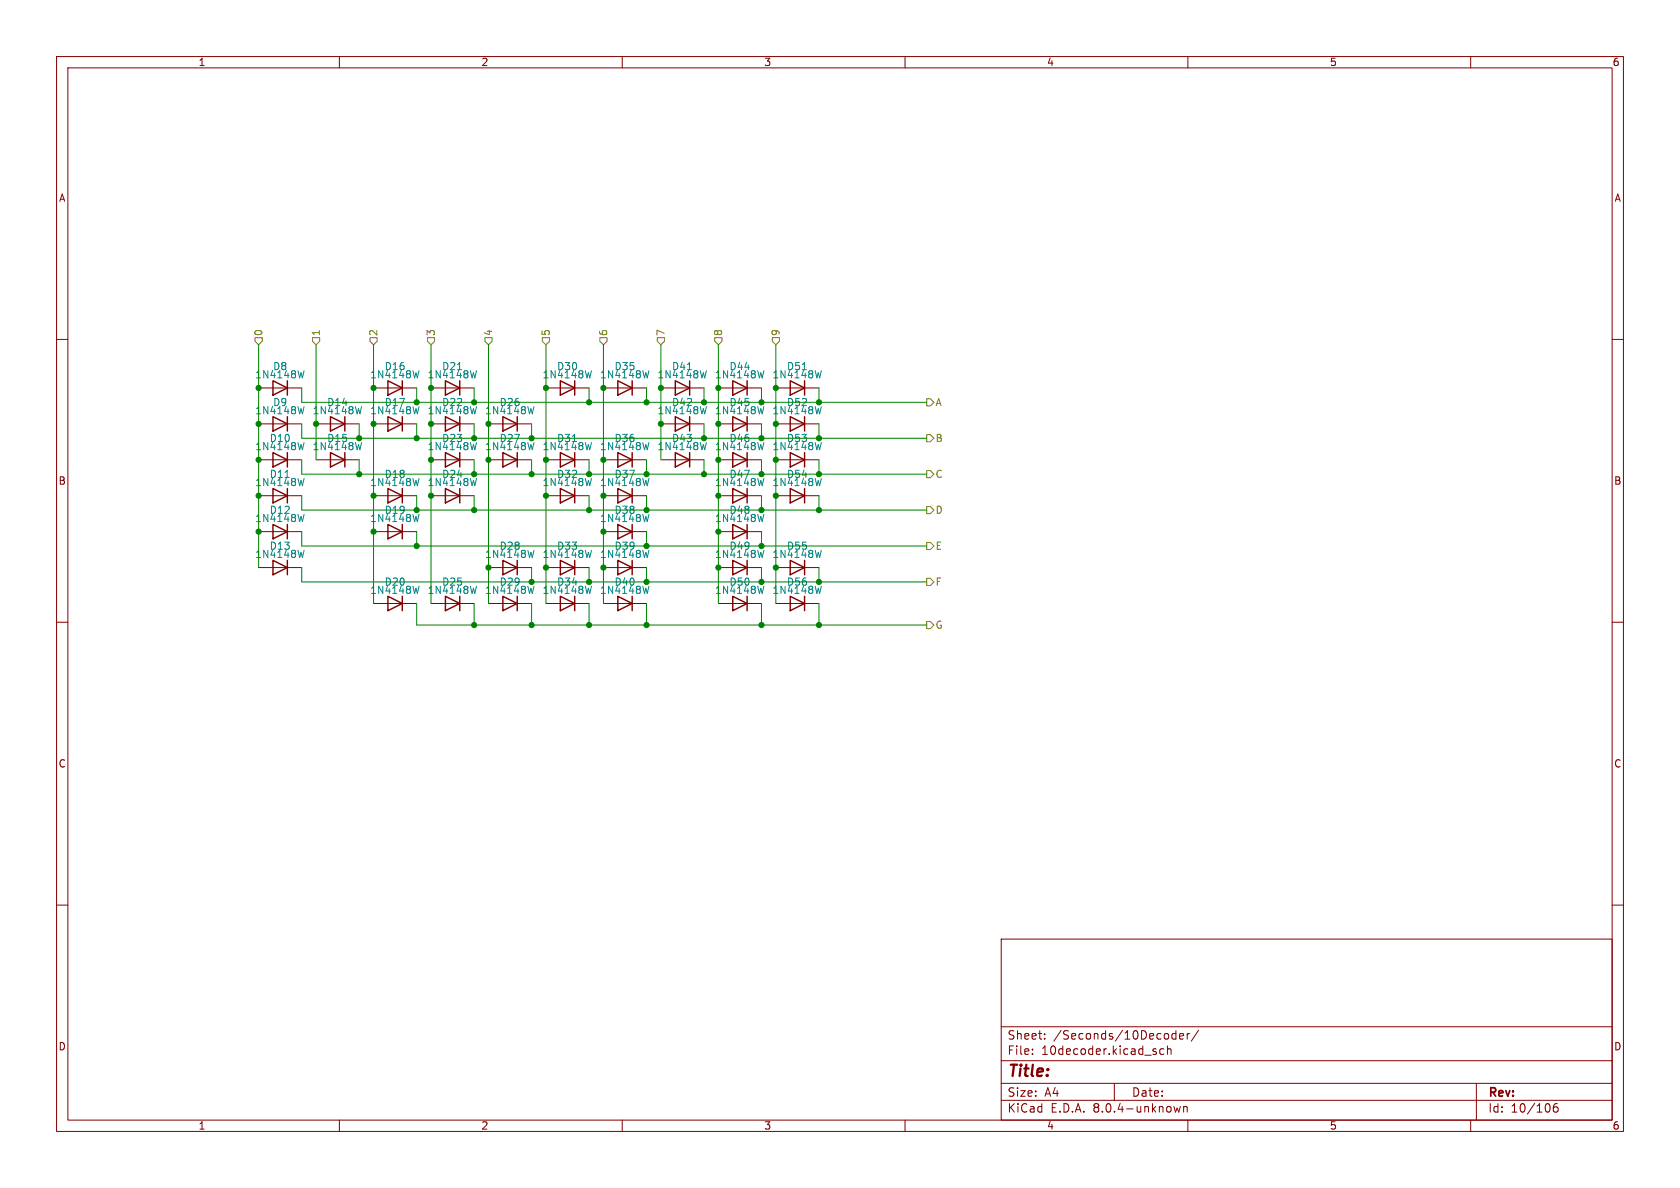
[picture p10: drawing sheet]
<svg xmlns="http://www.w3.org/2000/svg" width="297mm" height="210mm" viewBox="0 0 297 210" stroke-linecap="round" stroke-linejoin="round" font-family="sans-serif">
<g fill="none" stroke="#840000" stroke-width=".18">
<path d="M10 10h277v190h-277zM12 12h273v186h-273zM60 10v2M110 10v2M160 10v2M210 10v2M260 10v2M10 60h2M285 60h2M45.7 74.9h7.6M45.7 68.6h7.6M55.9 74.9h7.6"/>
<path d="M66 74.9h7.7M66 68.6h7.7M76.2 74.9h7.6M76.2 68.6h7.6M86.4 74.9h7.6M96.5 68.6h7.6M106.7 68.6h7.6M116.8 74.9h7.7M116.8 68.6h7.7M127 74.9h7.6M127 68.6h7.6M137.2 74.9h7.6"/>
<path d="M137.2 68.6h7.6M45.7 94h7.6M45.7 81.3h7.6M45.7 87.6h7.6M55.9 81.3h7.6M66 94h7.7M66 87.6h7.7M76.2 81.3h7.6M76.2 87.6h7.6M86.4 81.3h7.6M96.5 81.3h7.6M96.5 87.6h7.6"/>
<path d="M106.7 94h7.6M106.7 81.3h7.6M106.7 87.6h7.6M116.8 81.3h7.7M127 94h7.6M127 81.3h7.6M127 87.6h7.6M137.2 81.3h7.6M137.2 87.6h7.6M10 110h2M45.7 100.3h7.6M66 106.7h7.7"/>
<path d="M76.2 106.7h7.6M86.4 106.7h7.6M86.4 100.3h7.6M96.5 106.7h7.6M96.5 100.3h7.6M106.7 106.7h7.6M106.7 100.3h7.6M127 106.7h7.6M127 100.3h7.6M137.2 106.7h7.6M137.2 100.3h7.6M285 110h2"/>
<path d="M10 160h2M285 160h2M177 166h108v32h-108zM60 198v2M110 198v2M160 198v2M177 194.5h108M177 191.5h108M177 187.5h108M177 181.5h108M182.5 186.3v.1M182.5 185.5v.1"/>
<path d="M184.7 183.6v.1M184.7 182.8v.1M197 191.5v3M204.4 186v.3M205.7 185.5l-.4-.1-.3 .3v.4l.2 .2h.5M206.4 185.5l.2-.1 .4 .1v.9M206.4 184.9v1.5M207.5 195.6l.3 1 .3-.7 .3 .7 .3-1M207.9 182.2v1.5M207.9 182.8l-.4-.1-.3 .3v.4l.1 .2h.6M208.5 183.2l.7-.1v-.3l-.5-.1-.2 .2 .1 .7h.6M209.2 195.6v1"/>
<path d="M209.2 195.7l.3-.1 .3 .1 .1 .9M209.9 182.7v1M210 198v2M210.3 182.7l-.3 .1-.1 .2M211.9 182.1l-1.3 2M260 198v2M261 191.5v6.5M275.3 195.1a.59 .59 0 0 0-.7 .6v.6l.1 .2 .5 .1 .2-.1 .1-.5-.2-.3h-.4l-.3 .3"/>
</g>
<g fill="none" stroke="#840000" stroke-width=".25">
<path d="M48.3 67.3l2.5 1.3-2.5 1.3zM48.3 73.7l2.5 1.2-2.5 1.3zM50.8 67.3v2.6M50.8 73.7v2.5M58.4 73.7l2.6 1.2-2.6 1.3zM61 73.7v2.5M68.6 73.7l2.5 1.2-2.5 1.3zM68.6 67.3l2.5 1.3-2.5 1.3zM71.1 67.3v2.6M71.1 73.7v2.5M78.7 67.3l2.6 1.3-2.6 1.3zM78.7 73.7l2.6 1.2-2.6 1.3z"/>
<path d="M81.3 67.3v2.6M81.3 73.7v2.5M88.9 73.7l2.5 1.2-2.5 1.3zM91.4 73.7v2.5M99.1 67.3l2.5 1.3-2.5 1.3zM101.6 67.3v2.6M109.2 67.3l2.6 1.3-2.6 1.3zM111.8 67.3v2.6M119.4 67.3l2.5 1.3-2.5 1.3zM119.4 73.7l2.5 1.2-2.5 1.3zM121.9 67.3v2.6M121.9 73.7v2.5"/>
<path d="M129.5 73.7l2.6 1.2-2.6 1.3zM129.5 67.3l2.6 1.3-2.6 1.3zM132.1 67.3v2.6M132.1 73.7v2.5M139.7 73.7l2.5 1.2-2.5 1.3zM139.7 67.3l2.5 1.3-2.5 1.3zM142.2 67.3v2.6M142.2 73.7v2.5M48.3 92.7l2.5 1.3-2.5 1.3zM48.3 86.4l2.5 1.2-2.5 1.3zM48.3 99.1l2.5 1.2-2.5 1.3zM48.3 80l2.5 1.3-2.5 1.3z"/>
<path d="M50.8 80v2.6M50.8 86.4v2.5M50.8 92.7v2.6M50.8 99.1v2.5M58.4 80l2.6 1.3-2.6 1.3zM61 80v2.6M68.6 86.4l2.5 1.2-2.5 1.3zM68.6 92.7l2.5 1.3-2.5 1.3zM71.1 86.4v2.5M71.1 92.7v2.6M78.7 86.4l2.6 1.2-2.6 1.3zM78.7 80l2.6 1.3-2.6 1.3z"/>
<path d="M81.3 80v2.6M81.3 86.4v2.5M88.9 80l2.5 1.3-2.5 1.3zM88.9 99.1l2.5 1.2-2.5 1.3zM91.4 80v2.6M91.4 99.1v2.5M99.1 86.4l2.5 1.2-2.5 1.3zM99.1 80l2.5 1.3-2.5 1.3zM99.1 99.1l2.5 1.2-2.5 1.3zM101.6 80v2.6M101.6 86.4v2.5M101.6 99.1v2.5"/>
<path d="M109.2 92.7l2.6 1.3-2.6 1.3zM109.2 99.1l2.6 1.2-2.6 1.3zM109.2 80l2.6 1.3-2.6 1.3zM109.2 86.4l2.6 1.2-2.6 1.3zM111.8 80v2.6M111.8 86.4v2.5M111.8 92.7v2.6M111.8 99.1v2.5M119.4 80l2.5 1.3-2.5 1.3zM121.9 80v2.6M129.5 92.7l2.6 1.3-2.6 1.3zM129.5 99.1l2.6 1.2-2.6 1.3z"/>
<path d="M129.5 80l2.6 1.3-2.6 1.3zM129.5 86.4l2.6 1.2-2.6 1.3zM132.1 80v2.6M132.1 86.4v2.5M132.1 92.7v2.6M132.1 99.1v2.5M139.7 80l2.5 1.3-2.5 1.3zM139.7 86.4l2.5 1.2-2.5 1.3zM139.7 99.1l2.5 1.2-2.5 1.3zM142.2 80v2.6M142.2 86.4v2.5M142.2 99.1v2.5"/>
<path d="M68.6 105.4l2.5 1.3-2.5 1.3zM71.1 105.4v2.6M78.7 105.4l2.6 1.3-2.6 1.3zM81.3 105.4v2.6M88.9 105.4l2.5 1.3-2.5 1.3zM91.4 105.4v2.6M99.1 105.4l2.5 1.3-2.5 1.3zM101.6 105.4v2.6M109.2 105.4l2.6 1.3-2.6 1.3zM111.8 105.4v2.6M129.5 105.4l2.6 1.3-2.6 1.3zM132.1 105.4v2.6"/>
<path d="M139.7 105.4l2.5 1.3-2.5 1.3zM142.2 105.4v2.6"/>
</g>
<g fill="none" stroke="#008484" stroke-width=".18">
<path d="M53.8 65.5l-.3 1.3M53.8 71.9l-.3 1.3M53.8 78.2l-.3 1.3M63.9 71.9l-.3 1.3M63.9 78.2l-.3 1.3M74.1 71.9l-.3 1.3M74.1 65.5l-.3 1.3M84.2 65.5l-.3 1.3M84.2 71.9l-.3 1.3M84.2 78.2l-.3 1.3M94.4 78.2l-.3 1.3M94.4 71.9l-.3 1.3"/>
<path d="M104.6 65.5l-.3 1.3M104.6 78.2l-.3 1.3M114.7 78.2l-.3 1.3M114.7 65.5l-.3 1.3M124.9 65.5l-.3 1.3M124.9 78.2l-.3 1.3M124.9 71.9l-.3 1.3M135 71.9l-.3 1.3M135 65.5l-.3 1.3M135 78.2l-.3 1.3M145.2 71.9l-.3 1.3M145.2 78.2l-.3 1.3"/>
<path d="M145.2 65.5l-.3 1.3M53.8 90.9l-.3 1.3M53.8 84.6l-.3 1.3M53.8 97.3l-.3 1.3M74.1 84.6l-.3 1.3M74.1 90.9l-.3 1.3M84.2 84.6l-.3 1.3M94.4 97.3l-.3 1.3M104.6 84.6l-.3 1.3M104.6 97.3l-.3 1.3M114.7 90.9l-.3 1.3M114.7 97.3l-.3 1.3"/>
<path d="M114.7 84.6l-.3 1.3M135 90.9l-.3 1.3M135 97.3l-.3 1.3M135 84.6l-.3 1.3M145.2 84.6l-.3 1.3M145.2 97.3l-.3 1.3M74.1 103.6l-.3 1.3M84.2 103.6l-.3 1.3M94.4 103.6l-.3 1.3M104.6 103.6l-.3 1.3M114.7 103.6l-.3 1.3M135 103.6l-.3 1.3"/>
<path d="M145.2 103.6l-.3 1.3"/>
</g>
<g fill="none" stroke="#848400" stroke-width=".18">
<path d="M45.1 59.7h1.3v.6l-.7 .7-.6-.7zM55.2 59.7h1.3v.6l-.6 .7-.7-.7zM65.4 59.7h1.3v.6l-.7 .7-.6-.7zM75.6 59.7h1.2v.6l-.6 .7-.6-.7zM85.7 59.7h1.3v.6l-.6 .7-.7-.7zM95.9 59.7h1.3v.6l-.7 .7-.6-.7zM106 59.7h1.3v.6l-.6 .7-.7-.7zM116.2 59.7h1.3v.6l-.7 .7-.6-.7zM126.4 59.7h1.2v.6l-.6 .7-.6-.7zM136.5 59.7h1.3v.6l-.6 .7-.7-.7zM163.8 76.8h.7l.6 .7-.6 .6h-.7zM163.8 70.5h.7l.6 .6-.6 .7h-.7z"/>
<path d="M163.8 89.5h.7l.6 .7-.6 .6h-.7zM163.8 83.2h.7l.6 .6-.6 .7h-.7zM163.8 95.9h.7l.6 .6-.6 .7h-.7zM163.8 102.2h.7l.6 .7-.6 .6h-.7zM163.8 109.9h.7l.6 .6-.6 .6h-.7z"/>
</g>
<g fill="none" stroke="#008400" stroke-width=".18">
<path d="M45.7 61v39.3M53.3 74.9v2.6h110.5M53.3 68.6v2.5h110.5M55.9 61v20.3M63.5 74.9v2.6M66 61v45.7M73.7 68.6v2.5M73.7 74.9v2.6M76.2 61v45.7M83.8 68.6v2.5M83.8 74.9v2.6M86.4 61v45.7"/>
<path d="M94 74.9v2.6M96.5 61v45.7M104.1 68.6v2.5M106.7 61v45.7M114.3 68.6v2.5M116.8 61v20.3M124.5 68.6v2.5M124.5 74.9v2.6M127 61v45.7M134.6 68.6v2.5M134.6 74.9v2.6M137.2 61v45.7"/>
<path d="M144.8 68.6v2.5M144.8 74.9v2.6M53.3 81.3v2.5h110.5M53.3 94v2.5h110.5M53.3 87.6v2.6h110.5M63.5 81.3v2.5M73.7 87.6v2.6M73.7 94v2.5M83.8 81.3v2.5M83.8 87.6v2.6M94 81.3v2.5M104.1 81.3v2.5"/>
<path d="M104.1 87.6v2.6M114.3 81.3v2.5M114.3 87.6v2.6M114.3 94v2.5M124.5 81.3v2.5M134.6 81.3v2.5M134.6 87.6v2.6M134.6 94v2.5M144.8 81.3v2.5M144.8 87.6v2.6M53.3 100.3v2.6h110.5M73.7 106.7v3.8h90.1"/>
<path d="M83.8 106.7v3.8M94 100.3v2.6M94 106.7v3.8M104.1 100.3v2.6M104.1 106.7v3.8M114.3 100.3v2.6M114.3 106.7v3.8M134.6 100.3v2.6M134.6 106.7v3.8M144.8 100.3v2.6M144.8 106.7v3.8"/>
</g>
<g fill="#008400" stroke="#008400" stroke-width=".18">
<circle cx="73.7" cy="96.5" r=".46"/>
<circle cx="45.7" cy="94" r=".46"/>
<circle cx="66" cy="74.9" r=".46"/>
<circle cx="63.5" cy="77.5" r=".46"/>
<circle cx="63.5" cy="83.8" r=".46"/>
<circle cx="45.7" cy="87.6" r=".46"/>
<circle cx="45.7" cy="81.3" r=".46"/>
<circle cx="73.7" cy="90.2" r=".46"/>
<circle cx="66" cy="87.6" r=".46"/>
<circle cx="66" cy="94" r=".46"/>
<circle cx="76.2" cy="87.6" r=".46"/>
<circle cx="76.2" cy="81.3" r=".46"/>
<circle cx="83.8" cy="90.2" r=".46"/>
<circle cx="106.7" cy="81.3" r=".46"/>
<circle cx="94" cy="77.5" r=".46"/>
<circle cx="96.5" cy="81.3" r=".46"/>
<circle cx="104.1" cy="71.1" r=".46"/>
<circle cx="96.5" cy="68.6" r=".46"/>
<circle cx="86.4" cy="81.3" r=".46"/>
<circle cx="83.8" cy="77.5" r=".46"/>
<circle cx="73.7" cy="71.1" r=".46"/>
<circle cx="66" cy="68.6" r=".46"/>
<circle cx="45.7" cy="74.9" r=".46"/>
<circle cx="55.9" cy="74.9" r=".46"/>
<circle cx="76.2" cy="74.9" r=".46"/>
<circle cx="73.7" cy="77.5" r=".46"/>
<circle cx="83.8" cy="71.1" r=".46"/>
<circle cx="76.2" cy="68.6" r=".46"/>
<circle cx="86.4" cy="74.9" r=".46"/>
<circle cx="45.7" cy="68.6" r=".46"/>
<circle cx="94" cy="110.5" r=".46"/>
<circle cx="83.8" cy="83.8" r=".46"/>
<circle cx="94" cy="83.8" r=".46"/>
<circle cx="96.5" cy="87.6" r=".46"/>
<circle cx="86.4" cy="100.3" r=".46"/>
<circle cx="83.8" cy="110.5" r=".46"/>
<circle cx="94" cy="102.9" r=".46"/>
<circle cx="96.5" cy="100.3" r=".46"/>
<circle cx="134.6" cy="102.9" r=".46"/>
<circle cx="127" cy="94" r=".46"/>
<circle cx="127" cy="100.3" r=".46"/>
<circle cx="134.6" cy="96.5" r=".46"/>
<circle cx="137.2" cy="100.3" r=".46"/>
<circle cx="144.8" cy="83.8" r=".46"/>
<circle cx="144.8" cy="90.2" r=".46"/>
<circle cx="137.2" cy="87.6" r=".46"/>
<circle cx="134.6" cy="90.2" r=".46"/>
<circle cx="134.6" cy="83.8" r=".46"/>
<circle cx="127" cy="87.6" r=".46"/>
<circle cx="137.2" cy="81.3" r=".46"/>
<circle cx="124.5" cy="83.8" r=".46"/>
<circle cx="134.6" cy="71.1" r=".46"/>
<circle cx="127" cy="74.9" r=".46"/>
<circle cx="137.2" cy="74.9" r=".46"/>
<circle cx="124.5" cy="77.5" r=".46"/>
<circle cx="137.2" cy="68.6" r=".46"/>
<circle cx="127" cy="68.6" r=".46"/>
<circle cx="134.6" cy="77.5" r=".46"/>
<circle cx="127" cy="81.3" r=".46"/>
<circle cx="116.8" cy="74.9" r=".46"/>
<circle cx="104.1" cy="110.5" r=".46"/>
<circle cx="114.3" cy="110.5" r=".46"/>
<circle cx="114.3" cy="102.9" r=".46"/>
<circle cx="114.3" cy="96.5" r=".46"/>
<circle cx="106.7" cy="94" r=".46"/>
<circle cx="106.7" cy="100.3" r=".46"/>
<circle cx="104.1" cy="102.9" r=".46"/>
<circle cx="114.3" cy="90.2" r=".46"/>
<circle cx="134.6" cy="110.5" r=".46"/>
<circle cx="144.8" cy="110.5" r=".46"/>
<circle cx="144.8" cy="77.5" r=".46"/>
<circle cx="144.8" cy="71.1" r=".46"/>
<circle cx="144.8" cy="102.9" r=".46"/>
<circle cx="114.3" cy="83.8" r=".46"/>
<circle cx="106.7" cy="87.6" r=".46"/>
<circle cx="104.1" cy="90.2" r=".46"/>
<circle cx="104.1" cy="83.8" r=".46"/>
<circle cx="124.5" cy="71.1" r=".46"/>
<circle cx="116.8" cy="68.6" r=".46"/>
<circle cx="106.7" cy="68.6" r=".46"/>
<circle cx="114.3" cy="71.1" r=".46"/>
</g>
<text font-size="2.8" fill="#840000" x="178" y="190.9">Title:</text>
<g font-size="2.1" fill="#840000">
<text x="178" y="184">Sheet:</text>
<text x="186.2" y="184">/Seconds/10Decoder/</text>
<text x="178" y="186.7">File:</text>
<text x="184.1" y="186.7">10decoder.kicad_sch</text>
<text x="178" y="196.9">KiCad</text>
<text x="178" y="194.1">Size:</text>
<text x="184.7" y="194.1">A4</text>
<text x="185.7" y="196.9">E.D.A.</text>
<text x="193.3" y="196.9">8.0.4-unknown</text>
<text x="200" y="194.1">Date:</text>
<text x="263" y="194.3">Rev:</text>
<text x="263" y="196.9">Id:</text>
<text x="267.1" y="196.9">10/106</text>
</g>
<g font-size="1.8" fill="#840000">
<text x="35" y="11.9">1</text>
<text x="85" y="11.9">2</text>
<text x="135" y="11.9">3</text>
<text x="185" y="11.9">4</text>
<text x="235" y="11.9">5</text>
<text x="285" y="11.9">6</text>
<text x="10.3" y="35.9">A</text>
<text x="285.3" y="35.9">A</text>
<text x="10.3" y="85.9">B</text>
<text x="285.3" y="85.9">B</text>
<text x="10.3" y="135.9">C</text>
<text x="285.3" y="135.9">C</text>
<text x="10.3" y="185.9">D</text>
<text x="285.3" y="185.9">D</text>
<text x="35" y="199.9">1</text>
<text x="85" y="199.9">2</text>
<text x="135" y="199.9">3</text>
<text x="185" y="199.9">4</text>
<text x="235" y="199.9">5</text>
<text x="285" y="199.9">6</text>
</g>
<g font-size="1.8" fill="#848400">
<text x="46.6" y="59.5" transform="rotate(-90 46.6 59.5)">0</text>
<text x="56.7" y="59.5" transform="rotate(-90 56.7 59.5)">1</text>
<text x="66.9" y="59.5" transform="rotate(-90 66.9 59.5)">2</text>
<text x="77.1" y="59.5" transform="rotate(-90 77.1 59.5)">3</text>
<text x="87.2" y="59.5" transform="rotate(-90 87.2 59.5)">4</text>
<text x="97.4" y="59.5" transform="rotate(-90 97.4 59.5)">5</text>
<text x="107.5" y="59.5" transform="rotate(-90 107.5 59.5)">6</text>
<text x="117.7" y="59.5" transform="rotate(-90 117.7 59.5)">7</text>
<text x="127.9" y="59.5" transform="rotate(-90 127.9 59.5)">8</text>
<text x="138" y="59.5" transform="rotate(-90 138 59.5)">9</text>
<text x="165.3" y="72">A</text>
<text x="165.3" y="78.3">B</text>
<text x="165.3" y="84.7">C</text>
<text x="165.3" y="91">D</text>
<text x="165.3" y="97.4">E</text>
<text x="165.3" y="103.7">F</text>
<text x="165.3" y="111.4">G</text>
</g>
<g font-size="1.8" fill="#008484">
<text x="48.2" y="65.6">D8</text>
<text x="67.9" y="65.6">D16</text>
<text x="78.1" y="65.6">D21</text>
<text x="98.4" y="65.6">D30</text>
<text x="108.5" y="65.6">D35</text>
<text x="118.7" y="65.6">D41</text>
<text x="128.9" y="65.6">D44</text>
<text x="139" y="65.6">D51</text>
<text x="45" y="67.1">1N4148W</text>
<text x="48.2" y="72">D9</text>
<text x="57.7" y="72">D14</text>
<text x="65.3" y="67.1">1N4148W</text>
<text x="67.9" y="72">D17</text>
<text x="75.5" y="67.1">1N4148W</text>
<text x="78.1" y="72">D22</text>
<text x="88.2" y="72">D26</text>
<text x="95.8" y="67.1">1N4148W</text>
<text x="106" y="67.1">1N4148W</text>
<text x="116.1" y="67.1">1N4148W</text>
<text x="118.7" y="72">D42</text>
<text x="126.3" y="67.1">1N4148W</text>
<text x="128.9" y="72">D45</text>
<text x="136.5" y="67.1">1N4148W</text>
<text x="139" y="72">D52</text>
<text x="45" y="73.4">1N4148W</text>
<text x="55.2" y="73.4">1N4148W</text>
<text x="65.3" y="73.4">1N4148W</text>
<text x="75.5" y="73.4">1N4148W</text>
<text x="85.7" y="73.4">1N4148W</text>
<text x="116.1" y="73.4">1N4148W</text>
<text x="126.3" y="73.4">1N4148W</text>
<text x="136.5" y="73.4">1N4148W</text>
<text x="45" y="79.8">1N4148W</text>
<text x="47.6" y="78.3">D10</text>
<text x="55.2" y="79.8">1N4148W</text>
<text x="57.7" y="78.3">D15</text>
<text x="75.5" y="79.8">1N4148W</text>
<text x="78.1" y="78.3">D23</text>
<text x="85.7" y="79.8">1N4148W</text>
<text x="88.2" y="78.3">D27</text>
<text x="95.8" y="79.8">1N4148W</text>
<text x="98.4" y="78.3">D31</text>
<text x="106" y="79.8">1N4148W</text>
<text x="108.5" y="78.3">D36</text>
<text x="116.1" y="79.8">1N4148W</text>
<text x="118.7" y="78.3">D43</text>
<text x="126.3" y="79.8">1N4148W</text>
<text x="128.9" y="78.3">D46</text>
<text x="136.5" y="79.8">1N4148W</text>
<text x="139" y="78.3">D53</text>
<text x="45" y="86.1">1N4148W</text>
<text x="47.6" y="84.7">D11</text>
<text x="65.3" y="86.1">1N4148W</text>
<text x="67.9" y="84.7">D18</text>
<text x="75.5" y="86.1">1N4148W</text>
<text x="78.1" y="84.7">D24</text>
<text x="95.8" y="86.1">1N4148W</text>
<text x="98.4" y="84.7">D32</text>
<text x="106" y="86.1">1N4148W</text>
<text x="108.5" y="84.7">D37</text>
<text x="126.3" y="86.1">1N4148W</text>
<text x="128.9" y="84.7">D47</text>
<text x="136.5" y="86.1">1N4148W</text>
<text x="139" y="84.7">D54</text>
<text x="45" y="92.5">1N4148W</text>
<text x="47.6" y="91">D12</text>
<text x="65.3" y="92.5">1N4148W</text>
<text x="67.9" y="91">D19</text>
<text x="106" y="92.5">1N4148W</text>
<text x="108.5" y="91">D38</text>
<text x="126.3" y="92.5">1N4148W</text>
<text x="128.9" y="91">D48</text>
<text x="45" y="98.8">1N4148W</text>
<text x="47.6" y="97.4">D13</text>
<text x="85.7" y="98.8">1N4148W</text>
<text x="88.2" y="97.4">D28</text>
<text x="95.8" y="98.8">1N4148W</text>
<text x="98.4" y="97.4">D33</text>
<text x="106" y="98.8">1N4148W</text>
<text x="108.5" y="97.4">D39</text>
<text x="126.3" y="98.8">1N4148W</text>
<text x="128.9" y="97.4">D49</text>
<text x="136.5" y="98.8">1N4148W</text>
<text x="139" y="97.4">D55</text>
<text x="65.3" y="105.2">1N4148W</text>
<text x="67.9" y="103.7">D20</text>
<text x="75.5" y="105.2">1N4148W</text>
<text x="78.1" y="103.7">D25</text>
<text x="85.7" y="105.2">1N4148W</text>
<text x="88.2" y="103.7">D29</text>
<text x="95.8" y="105.2">1N4148W</text>
<text x="98.4" y="103.7">D34</text>
<text x="106" y="105.2">1N4148W</text>
<text x="108.5" y="103.7">D40</text>
<text x="126.3" y="105.2">1N4148W</text>
<text x="128.9" y="103.7">D50</text>
<text x="136.5" y="105.2">1N4148W</text>
<text x="139" y="103.7">D56</text>
</g>
</svg>
